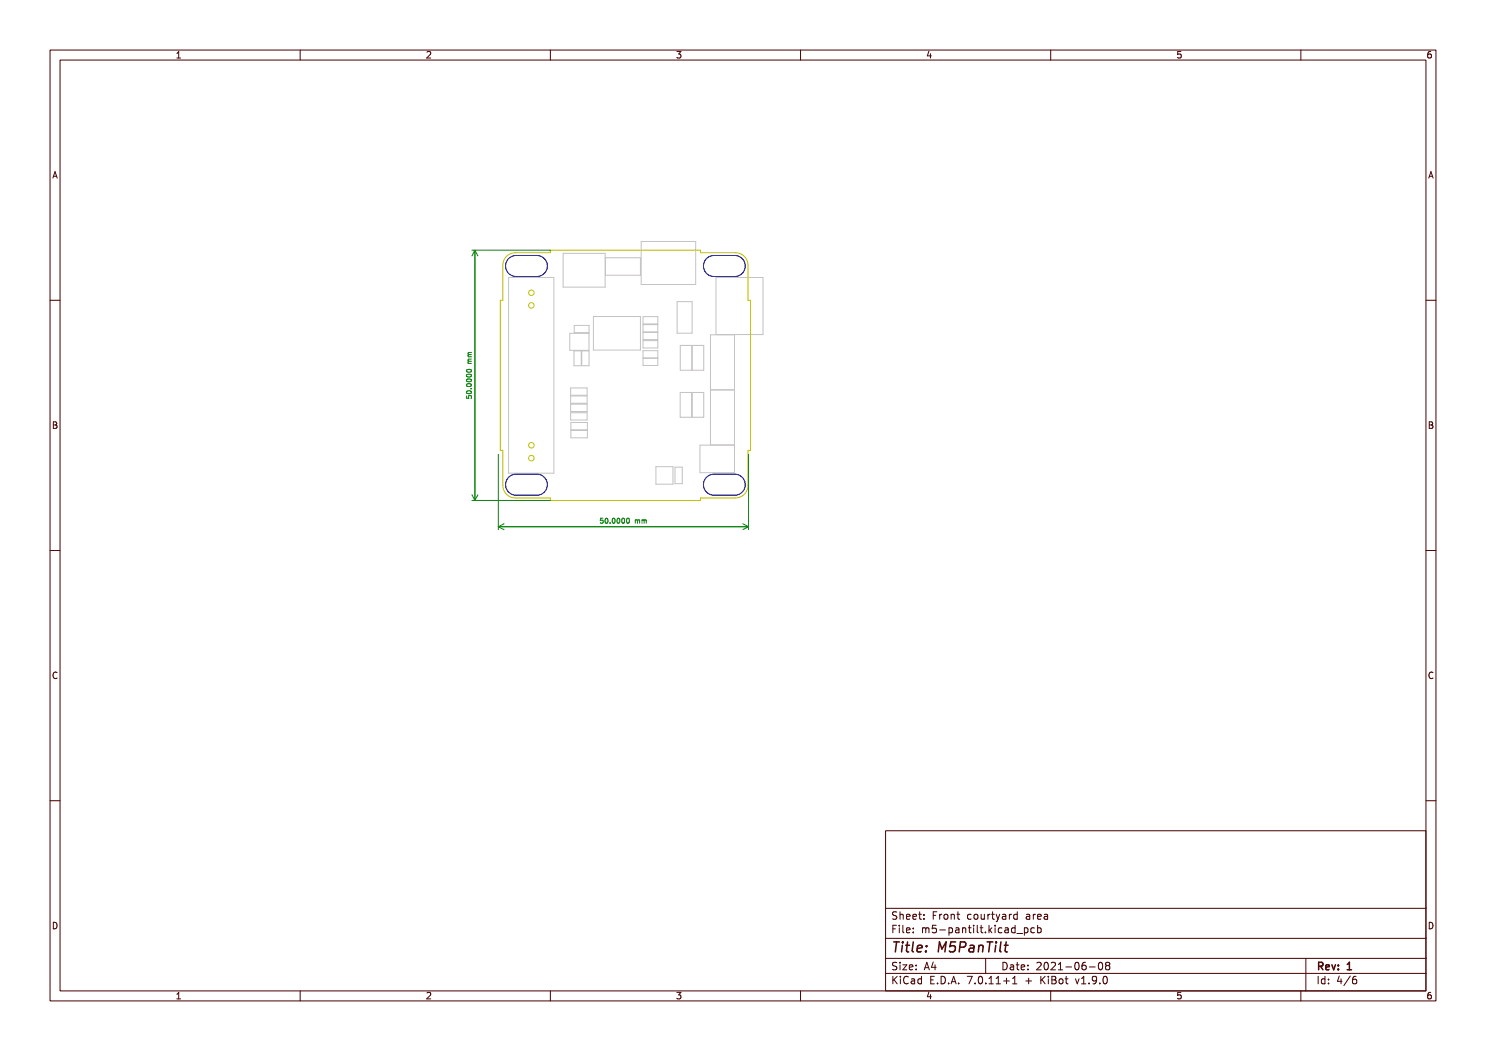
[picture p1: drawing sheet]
<svg xmlns="http://www.w3.org/2000/svg" width="297mm" height="210mm" viewBox="0 0 297 210" stroke-linecap="round" stroke-linejoin="round" font-family="sans-serif">
<g fill="none" stroke="#c2c2c2" stroke-width=".2">
<path d="M101.6 55.4h9.1v39.2h-9.1zM101.7 51.7l.9-.6 .6-.1h4.1a2.1 2.1 0 0 1 2.1 2.1 2.1 2.1 0 0 1-2.1 2.1h-4.1a2.1 2.1 0 0 1-2-1.2 2.1 2.1 0 0 1 .5-2.3zM112.5 50.6h8.5v6.8h-8.5zM121 51.5h7v3.5h-7zM128.2 48.3h10.8v8.5h-10.8zM141.2 51.7l.9-.6 .6-.1h4.2a2.1 2.1 0 0 1 2 2.1 2.1 2.1 0 0 1-2 2.1h-4.2a2.1 2.1 0 0 1-1.9-1.2 2.1 2.1 0 0 1 .4-2.3zM143.1 55.4h9.4v11.4h-9.4zM113.9 66.6h3.8v3.4h-3.8zM114.1 77.5h3.2v1.5h-3.2zM114.1 79.1h3.2v1.5h-3.2zM114.7 70.1h1.5v3h-1.5zM114.8 65h2.9v1.5h-2.9z"/>
<path d="M116.3 70.1h1.4v3h-1.4zM118.6 63.3h9.4v6.7h-9.4zM128.5 64.9h3v1.4h-3zM128.5 71.5h3M128.5 63.3h3v1.4h-3zM128.5 66.4h3v1.5h-3zM128.5 68.1h3v1.4h-3zM128.5 70.1h3v2.9h-3zM135.3 60.3h3v6.3h-3zM136 78.4h2.3v5h-2.3zM136 69h2.3v5h-2.3zM138.3 69h2.3v5h-2.3z"/>
<path d="M138.3 78.4h2.3v5h-2.3zM142 77.9h4.8M101.7 95.4l.9-.6 .6-.1h4.1a2.1 2.1 0 0 1 2.1 2.1 2.1 2.1 0 0 1-2.1 2.1h-4.1a2.1 2.1 0 0 1-2-1.2 2.1 2.1 0 0 1 .5-2.3zM114.1 80.8h3.2v1.4h-3.2zM114.1 82.5h3.2v1.4h-3.2zM114.1 84.4h3.3v1.5h-3.3zM114.1 86h3.3v1.5h-3.3zM131.1 93.3h3.4v3.5h-3.4zM134.9 93.3h1.5v3.3h-1.5zM141.2 95.4l.9-.6 .6-.1h4.2a2.1 2.1 0 0 1 2 2.1 2.1 2.1 0 0 1-2 2.1h-4.2a2.1 2.1 0 0 1-1.9-1.2 2.1 2.1 0 0 1 .4-2.3zM146.8 88.9h-4.8v-22h4.8v27.5h-6.9v-5.5h6.9"/>
</g>
<g fill="none" stroke="#c2c200" stroke-width=".2">
<path d="M101.4 51l1-.4 .6-.1h7v-.5h30v.5h7a2.5 2.5 0 0 1 2.5 2.5v7h.5v30h-.5v7a2.5 2.5 0 0 1-2.5 2.5h-7v.5h-30v-.5h-7a2.5 2.5 0 0 1-2.5-2.5v-7h-.5v-30h.5v-7a2.5 2.5 0 0 1 .9-2z"/>
<circle cx="106.2" cy="58.5" r=".55"/>
<circle cx="106.2" cy="61" r=".55"/>
<circle cx="106.2" cy="89" r=".55"/>
<circle cx="106.2" cy="91.5" r=".55"/>
</g>
<path d="M101.7 51.7l.9-.6 .6-.1h4.1a2.1 2.1 0 0 1 2.1 2.1 2.1 2.1 0 0 1-2.1 2.1h-4.1a2.1 2.1 0 0 1-2-1.2 2.1 2.1 0 0 1 .5-2.3zM141.2 51.7l.9-.6 .6-.1h4.2a2.1 2.1 0 0 1 2 2.1 2.1 2.1 0 0 1-2 2.1h-4.2a2.1 2.1 0 0 1-1.9-1.2 2.1 2.1 0 0 1 .4-2.3zM101.7 95.4l.9-.6 .6-.1h4.1a2.1 2.1 0 0 1 2.1 2.1 2.1 2.1 0 0 1-2.1 2.1h-4.1a2.1 2.1 0 0 1-2-1.2 2.1 2.1 0 0 1 .5-2.3zM141.2 95.4l.9-.6 .6-.1h4.2a2.1 2.1 0 0 1 2 2.1 2.1 2.1 0 0 1-2 2.1h-4.2a2.1 2.1 0 0 1-1.9-1.2 2.1 2.1 0 0 1 .4-2.3z" fill="none" stroke="#000084" stroke-width=".2"/>
<g fill="none" stroke="#008400" stroke-width=".2">
<path d="M94.3 50h15.7M94.9 50v50M94.9 50l.6 1.1M94.9 50l-.6 1.1M93.2 79.1v.5h.5v-.5h.4v.5M93.3 75.9a.49 .49 0 0 1 .5-.3 .49 .49 0 0 1 .4 .5 .49 .49 0 0 1-.6 .3 .49 .49 0 0 1-.3-.5zM93.3 76.8a.49 .49 0 0 1 .5-.2 .49 .49 0 0 1 .4 .5 .49 .49 0 0 1-.6 .2 .49 .49 0 0 1-.3-.5zM93.3 78.2a.49 .49 0 0 1 .5-.2 .49 .49 0 0 1 .4 .5 .49 .49 0 0 1-.6 .2 .49 .49 0 0 1-.3-.5zM93.3 73.9a.48 .48 0 0 1 .6-.1 .48 .48 0 0 1 .3 .4 .49 .49 0 0 1-.6 .3 .49 .49 0 0 1-.3-.5zM93.3 74.9a.48 .48 0 0 1 .6-.2 .48 .48 0 0 1 .3 .5 .49 .49 0 0 1-.6 .2 .49 .49 0 0 1-.3-.5zM93.6 72.6h.6M93.6 71.3h.6"/>
<path d="M93.7 72.2l-.1 .1 .1 .3M93.7 70.9l-.1 .1 .1 .3M93.7 72.2h.5M93.7 70.9h.5M94.1 77.7h.1M94.2 70.4l-.6 .1v.2l.1 .2M94.2 71.8h-.6v.2l.1 .2M94.3 98.9l.6 1.1M95.5 98.9l-.6 1.1M99.6 90.8v15M149.6 90.8v15M94.3 100h15.7"/>
<path d="M99.6 105.2h50M99.6 105.2l1.1 .6M100.7 104.7l-1.1 .5M120.5 103.5h-.5v.5h.5v.5h-.5M121.1 103.6l.1-.1a.49 .49 0 0 1 .3 .6 .49 .49 0 0 1-.4 .4l-.2-.3zM121.9 104.5v.1M122.5 103.6l.1-.1a.49 .49 0 0 1 .4 .6 .49 .49 0 0 1-.5 .4l-.1-.3zM123.4 103.6l.2-.1a.49 .49 0 0 1 .3 .6 .49 .49 0 0 1-.4 .4l-.2-.3zM124.4 103.6l.1-.1a.49 .49 0 0 1 .4 .6 .49 .49 0 0 1-.5 .4l-.1-.3zM125.4 103.6l.1-.1a.49 .49 0 0 1 .3 .6 .49 .49 0 0 1-.4 .4l-.2-.3zM127 103.9v.7M127 104l.3-.1 .1 .1"/>
<path d="M127.4 104l.2-.1h.2v.7M127.4 104v.6M128.3 104l.3-.1 .1 .1M128.3 103.9v.7M128.7 104l.2-.1h.2l.1 .7M128.7 104v.6M148.5 104.7l1.1 .5M149.6 105.2l-1.1 .6"/>
</g>
<g fill="none" stroke="#480000" stroke-width=".2">
<path d="M10 10h277v190h-277zM12 12h273v186h-273zM35.3 10.7l.4-.4v1.3M35.3 11.6h.8M60 10v2M85.3 10.4l.5-.1 .3 .4-.8 .9h.8M110 10v2M135.3 10.3h.8l-.4 .5 .3 .1v.6l-.2 .1-.5-.1M160 10v2M185.7 10.2l-.4 1h.9M186 10.7v.9M210 10v2"/>
<path d="M236 10.3h-.6l-.1 .6 .2-.1 .5 .1 .1 .1-.1 .5-.2 .1-.5-.1M260 10v2M286 10.3l-.4 .1-.2 .2-.1 .7 .3 .3 .4-.1 .1-.5-.1-.1-.4-.1-.3 .2M10.6 35.6l.4-1.3 .4 1.3M10.7 35.2h.6M285.6 35.6l.4-1.3 .4 1.3M285.7 35.2h.6M10 60h2M285 60h2M10.7 84.3h.4l.2 .2-.2 .4 .2 .1 .1 .3-.2 .3h-.5zM10.7 84.9h.4M285.7 84.3h.4l.2 .2-.2 .4 .2 .1 .1 .3-.2 .3h-.5z"/>
<path d="M285.7 84.9h.4M10 110h2M285 110h2M11.4 134.4a.62 .62 0 0 0-.9 .5 .62 .62 0 0 0 .7 .7l.2-.1M286.4 134.4a.62 .62 0 0 0-.9 .5 .62 .62 0 0 0 .7 .7l.2-.1M10 160h2M285 160h2M177 166h108v32h-108zM10.7 184.3a.66 .66 0 0 1 .7 .6 .66 .66 0 0 1-.7 .7zM35.3 199.6h.8M35.3 198.7l.4-.4v1.3M60 198v2"/>
<path d="M85.3 198.4l.5-.1 .3 .4-.8 .9h.8M110 198v2M135.3 198.3h.8l-.4 .5 .3 .1v.6l-.2 .1-.5-.1M160 198v2M177 181.5h108M177 187.5h108M177 191.5h108M177 194.5h108M178.5 185.6h.5M178.5 195.1v1.5M178.7 195.7l.6 .9M179.2 184.9h-.7v1.5"/>
<path d="M179.2 182.3l-.5-.1-.2 .1v.5l.6 .2 .1 .4-.2 .3-.6-.1M179.2 192.4l-.5-.1-.2 .1v.5l.6 .2 .1 .4-.2 .3-.6-.1M179.3 195.1l-.8 .8M179.7 184.9v.1M179.7 185.4v1M179.9 182.8l.2-.1 .4 .1v.9M179.9 182.2v1.5M179.9 192.3v.1M179.9 192.8v1M180 195.1v.1M180 195.6v1M180.5 184.9v1.3l.2 .2"/>
<path d="M180.5 192.8h.7l-.7 1h.7M181.2 183.2l.7-.2-.1-.2-.4-.1-.2 .2v.7h.6M181.2 185.9l.7-.2-.1-.2-.4-.1-.2 .2v.7h.6M181.5 195.2a.71 .71 0 0 0-1 .5 .71 .71 0 0 0 .7 .9l.3-.2M181.7 193.3l.8-.2-.1-.2-.4-.1-.3 .2 .1 .7h.6M182.2 195.7h.5l.1 .9M182.5 183.2l.7-.2-.1-.2-.4-.1-.2 .2v.7h.6M182.5 186.2v.2M182.5 185.5v.1M182.8 195.9l-.5 .1-.2 .2 .2 .4 .5-.1M183.1 193.6v.2M183.1 192.9v.1"/>
<path d="M183.6 182.7h.6M183.8 182.2v1.3l.4 .2M184.2 195.7l-.5-.1-.2 .3 .1 .6h.6M184.2 195.1v1.5M184.4 185.5l.4-.1 .2 .2M184.4 185.4v1M184.7 183.5v.2M184.7 182.8v.1M184.7 193.8l.5-1.5 .5 1.5M184.9 193.4h.7M185 185.6l.2-.2 .4 .1 .1 .9M185 185.6v.8"/>
<path d="M185.7 198.2l-.4 1h.9M186 198.7v.9M186 195.8h.5M186.5 182.9h.5M186.5 192.2l-.3 1.1h.9M186.7 195.1h-.7v1.5h.7M186.9 192.8v1M187.1 184.9h-.7l-.1 .7 .2-.1h.5l.2 .2-.1 .5-.2 .2-.6-.2M187.2 182.2h-.7v1.5M187.4 196.4v.2M187.8 182.7v1M187.8 185.8h1.2"/>
<path d="M188.1 195.1a.76 .76 0 0 1 .9 .7 .76 .76 0 0 1-.9 .8zM188.2 182.7l-.4 .3M188.7 182.8l.3-.1 .4 .1 .1 .6-.2 .2-.3 .1-.3-.2zM189.6 196.4v.2M189.7 185.5l.4-.1 .3 .3-.2 .6h-.5M189.7 185.4v1.5M190.1 182.8l.2-.1 .4 .1v.9M190.1 182.7v1M190.1 196.6l.5-1.5 .5 1.5M190.2 196.2h.8M191 185.5h.6l.1 .9M191.2 182.7h.6"/>
<path d="M191.5 182.2v1.3l.3 .2M191.6 196.4v.2M191.7 185.7l-.5 .1-.2 .2 .2 .4 .5-.1M192.4 185.5l.2-.1 .4 .1v.9M192.4 185.4v1M193.3 195.1h1l-.6 1.5M193.5 185.4h.6M193.7 184.9v1.3l.4 .2M194.1 182.8l-.4-.1-.3 .3 .1 .6h.6M194.6 184.9v.1M194.6 185.4v1M194.7 182.8l.3-.1 .4 .1 .1 .6-.2 .2-.3 .1-.3-.2z"/>
<path d="M194.9 196.4v.2M195.3 184.9v1.3l.2 .2M195.7 195.2l.2-.1a.8 .8 0 0 1 .5 .7 .8 .8 0 0 1-.5 .8l-.2-.2-.2-.4zM195.9 185.4h.6M196.1 182.7l.1 .9 .3 .1 .2-.2M196.1 184.9v1.3l.4 .2M196.7 182.7v1M197 186.2v.2M197 191.5v3M197 196.4v.2M197.5 182.7v1M197.7 184.9v1.5"/>
<path d="M197.7 196.6h.8M197.7 195.5l.4-.4v1.5M197.8 185.8l.4 .6M197.9 182.7l-.4 .3M198.2 182.7h.5M198.2 185.4l-.5 .6M198.4 182.2v1.3l.3 .2M198.9 184.9v.1M198.9 185.4v1M199.1 182.7l.4 1M199.1 195.5l.4-.4v1.5M199.1 196.6h.9"/>
<path d="M199.5 183.7l-.4 .5M199.8 182.7l-.3 1M200.2 185.5l-.4-.1-.3 .3 .2 .6h.5M200.4 182.8h.6v.9M200.5 192.3a.76 .76 0 0 1 .8 .7 .76 .76 0 0 1-.8 .8zM200.6 196h1.1M200.9 185.5h.6v.9M201 183l-.5 .1-.2 .2 .2 .4 .5-.1M201.2 195.4v1.2M201.5 185.7l-.5 .1-.2 .2 .2 .4 .5-.1M201.7 182.7v1M202 192.9h.5l.1 .9"/>
<path d="M202.2 182.7l-.5 .3M202.4 196.6h.8M202.4 195.5l.4-.4v1.5M202.6 193.1l-.5 .1-.2 .2 .2 .4 .5-.1M202.9 185.5l-.4-.1-.3 .3 .1 .6h.6M202.9 184.9v1.5M203.1 192.8h.6M203.2 186.5h1.2M203.3 182.8l-.4-.1-.3 .3 .1 .6h.6M203.3 182.2v1.5M203.3 192.3v1.3l.4 .2M204.1 193.3l.7-.2-.1-.2-.4-.1-.2 .2 .1 .7h.5"/>
<path d="M204.7 185.5l.5-.1 .3 .3-.2 .6h-.6M204.7 185.4v1.5M205 196h1.2M205.2 182.8h.5l.1 .9M205.5 192.9v.1M205.5 193.6v.2M205.6 195.4v1.2M205.8 183l-.5 .1-.2 .2 .2 .4 .5-.1M206.5 182.7v1M206.7 185.5l-.4-.1-.3 .3 .2 .6h.5M207 182.7l-.5 .3M207.2 192.4l.6-.1 .3 .4-.9 1.1h.9"/>
<path d="M207.4 183.2l.7-.2-.1-.2-.4-.1-.2 .2 .1 .7h.5M207.4 184.9v1.5M207.4 185.5l.4-.1 .3 .3-.1 .6h-.6M208 195.1v1.5M208.2 195.7l.7 .9M208.7 182.8h.6l.1 .9M208.8 192.4l.2-.1a.8 .8 0 0 1 .5 .7 .8 .8 0 0 1-.5 .8l-.2-.2-.1-.4zM208.9 195.1l-.9 .8M209.4 183l-.5 .1-.2 .2 .2 .4 .5-.1M209.5 195.1v.1M209.5 195.6v1M210 198v2"/>
<path d="M210.1 192.4l.6-.1 .3 .4-1 1.1h1M210.2 195.1h.5l.3 .3-.3 .4 .3 .1 .1 .4-.3 .3h-.6zM210.2 195.8h.5M211.5 193.8h.9M211.5 192.7l.5-.4v1.5M211.7 195.7l.3-.1 .4 .1 .1 .6-.2 .2-.3 .1-.3-.2zM212.9 195.6h.6M213 193.2h1.2M213.1 195.1v1.3l.4 .2M215 195.6l.3 1 .4-1M215 192.4l.2-.1a.8 .8 0 0 1 .5 .7 .8 .8 0 0 1-.5 .8 1 1 0 0 1-.2-1.4zM216.2 196.6h.8"/>
<path d="M216.2 195.5l.4-.4v1.5M217 192.3l-.5 .1a1.01 1.01 0 0 0 0 1.4l.5-.2 .1-.5-.3-.2h-.3l-.3 .2M217.7 196.4v.2M217.7 193.2h1.2M219.2 195.7l-.3 .3h-.3l-.3-.3 .2-.5 .4-.1 .2 .1a.99 .99 0 0 1-.4 1.4h-.2M219.7 192.4l.2-.1a.8 .8 0 0 1 .5 .7 .8 .8 0 0 1-.5 .8 1 1 0 0 1-.2-1.4zM219.8 196.4v.2M220.6 195.2l.2-.1a.8 .8 0 0 1 .5 .7 .8 .8 0 0 1-.5 .8l-.2-.2-.1-.4zM221.2 192.9l-.2-.3 .2-.3h.3l.3 .3-.3 .3M221.2 192.9l-.2 .3v.3l.2 .3h.3l.3-.3-.1-.4-.2-.2M221.2 192.9h.3M236 198.3h-.6l-.1 .6 .2-.1 .5 .1 .1 .1-.1 .5-.2 .1-.5-.1"/>
<path d="M260 198v2M261 191.5v6.5M263.5 195.1v1.5M264.8 195.1v1.5M264.8 195.7l-.4-.1-.3 .3 .1 .6h.6M265.5 196.4v.2M265.5 195.7v.1M267.7 195l-.4 1.1h.9M268 195.6v1M269.9 195l-1.3 1.9M271 195.1l-.4 .1a1.01 1.01 0 0 0 0 1.4l.5-.2 .1-.5-.3-.2h-.4l-.2 .2M285.7 184.3a.66 .66 0 0 1 .7 .6 .66 .66 0 0 1-.7 .7z"/>
<path d="M286 198.3l-.4 .1-.2 .2-.1 .7 .3 .3 .4-.1 .1-.5-.1-.1-.4-.1-.3 .2"/>
</g>
<g fill="none" stroke="#480000" stroke-width=".3">
<path d="M178.6 188.2h1.2M179.2 188.2l-.3 2M180.4 188.9l-.2 1.3M180.4 188.2v.2M181 188.9h.8M181.4 188.2l-.2 1.7v.2l.4 .1M182.5 188.2l-.2 1.7 .3 .3M183.3 189.5l1-.1-.1-.4-.5-.1-.3 .3-.1 .9h.8M185.1 190l-.1 .2M185.2 189v.2M187.5 190.2l.3-2 .5 1.4 .8-1.4-.2 2M191 188.2h-.9l-.3 1 .4-.2 .6 .1 .2 .3-.2 .6-.3 .2h-.5l-.3-.2"/>
<path d="M191.8 189.3l1-.1a.52 .52 0 0 0 .3-.5 .52 .52 0 0 0-.4-.5h-.7l-.3 2M193.9 189h.7v1.2M194.7 189.4h-.7a.4 .4 0 0 0-.3 .4 .4 .4 0 0 0 .2 .4l.7-.1M195.7 189.1a.49 .49 0 0 1 .8 .1l-.1 1M195.7 188.9l-.2 1.3M197.3 188.2h1.1M197.9 188.2l-.3 2M199 188.9l-.1 1.3M199.1 188.2v.2M200.1 188.2l-.3 1.7 .3 .3M200.7 188.9h.8M201.1 188.2l-.2 1.7 .1 .2 .3 .1"/>
<path d="M263.6 193.1l.7-.1 .1-.2-.1-.4-.2-.1h-.5v1.5M263.9 193.1l.5 .7M265 193.3l.7-.2-.1-.3h-.4l-.2 .2 .1 .7h.5M266.2 192.8l.4 1 .3-1M267.5 193.6v.2M267.5 192.8v.2M269.3 193.8h.8M269.3 192.7l.4-.4v1.5"/>
</g>
<text font-size="2.7" fill="#fff" x="178" y="190.3">Title: M5PanTilt</text>
<g font-size="2" fill="#fff">
<text x="178" y="183.7">Sheet: Front courtyard area</text>
<text x="178" y="186.5">File: m5-pantilt.kicad_pcb</text>
<text x="178" y="196.6">KiCad E.D.A. 7.0.11+1 + KiBot v1.9.0</text>
<text x="178" y="193.9">Size: A4</text>
<text x="200" y="193.9">Date: 2021-06-08</text>
<text x="263" y="193.9">Rev: 1</text>
<text x="263" y="196.6">Id: 4/6</text>
</g>
<g font-size="1.7" fill="#fff">
<text x="35" y="11.7">1</text>
<text x="85" y="11.7">2</text>
<text x="135" y="11.7">3</text>
<text x="185" y="11.7">4</text>
<text x="235" y="11.7">5</text>
<text x="285" y="11.7">6</text>
<text x="10.5" y="35.7">A</text>
<text x="285.5" y="35.7">A</text>
<text x="10.5" y="85.6">B</text>
<text x="285.5" y="85.6">B</text>
<text x="10.5" y="135.7">C</text>
<text x="285.5" y="135.7">C</text>
<text x="10.5" y="185.6">D</text>
<text x="285.5" y="185.6">D</text>
<text x="35" y="199.7">1</text>
<text x="85" y="199.7">2</text>
<text x="135" y="199.7">3</text>
<text x="185" y="199.7">4</text>
<text x="235" y="199.7">5</text>
<text x="285" y="199.7">6</text>
</g>
<g font-size="1.3" fill="#fff">
<text x="94.3" y="79" transform="rotate(-90 94.3 79)">50.0000 mm</text>
<text x="120.6" y="104.6">50.0000 mm</text>
</g>
</svg>
